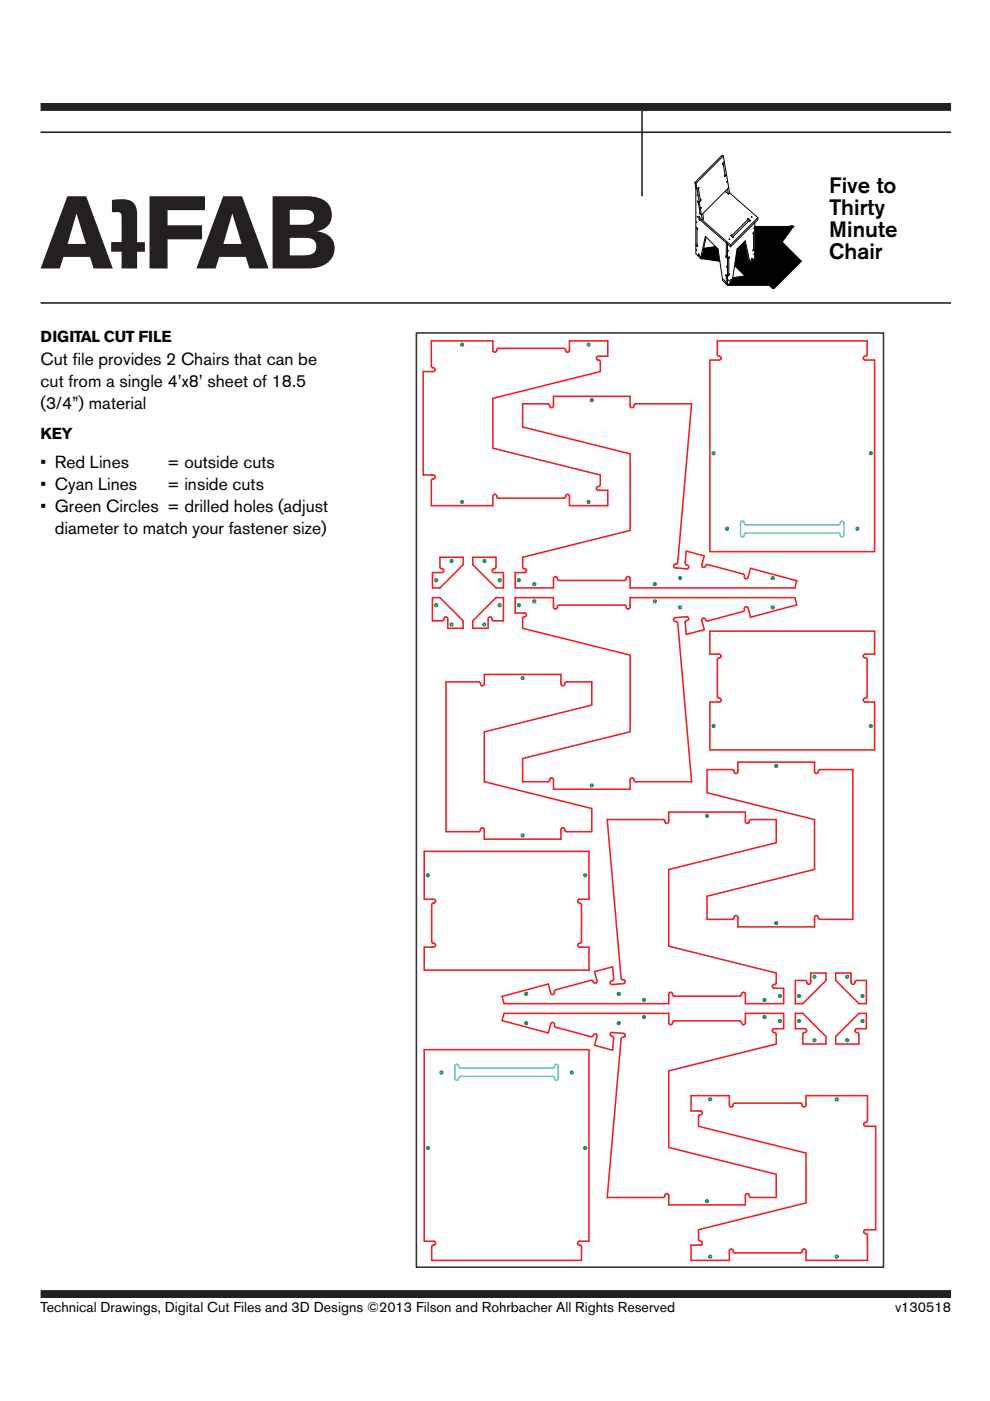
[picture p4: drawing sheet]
<svg xmlns="http://www.w3.org/2000/svg" width="210mm" height="297mm" viewBox="0 0 210 297" stroke-linecap="round" stroke-linejoin="round" font-family="sans-serif">
<path d="M8.6 28h193M136.1 23.5v18.1M8.6 64.2h193" fill="none" stroke="#241f21" stroke-width=".34"/>
<path d="M8.6 22.7h193M8.6 274.4h193" fill="none" stroke="#241f21" stroke-width="1.7" stroke-linecap="butt"/>
<g fill="#241f21">
<path d="M23.7 42.4a8.6 8.6 0 0 1 4 .2 2.7 2.7 0 0 1 1.4 2.8v5.9h1.6v2.1h-1.6v3.5h-3.3v-3.5h-2.2v-2.1h2.2l-.1-5.9a1.82 1.82 0 0 0-1.8-.4h-.2z"/>
<path d="M31.7 41.6h11.8v3h-8v3.2h7.3v2.9h-7.3v6.2h-3.8z"/>
<path d="M14.3 41.6h4l5.6 15.3h-4.1l-.7-2.4h-5.7l-.7 2.4h-4.1zM16.2 45.3l-1.9 6.4h3.9z"/>
<path d="M47.3 41.6h4l5.6 15.3h-4l-.8-2.4h-5.6l-.8 2.4h-4.1zM49.3 45.3l-1.9 6.4h3.8z"/>
<path d="M57.8 41.6h7.1a5.3 5.3 0 0 1 4.9 2 3.5 3.5 0 0 1-2.7 5.4 3.7 3.7 0 0 1 3.5 2 3.7 3.7 0 0 1-.4 4 6 6 0 0 1-4.9 1.9h-7.5zM61.4 44.5v3.2h2.9a1.8 1.8 0 0 0 2.2-2.3 1.72 1.72 0 0 0-1.9-.9zM61.4 50.4v3.7h3.3a1.97 1.97 0 0 0 2.3-2.5 2.02 2.02 0 0 0-2.3-1.2z"/>
</g>
<g fill="none" stroke="#000" stroke-width=".21">
<path d="M147.3 38.7l.2 1.2M147.3 38.7l.3 .2M147.5 39.9l.3 .2 .4-.4-.1 .4M147.5 39.9v13.9l1.1 1.1M147.6 38.9l1.3 7.8 .3-.3-.2-1.1M148 39.8l.5 2.8M153.3 34.6l.5 2.7-.2-.1M153.4 33.1l-5.8 5.8M153.4 33.1l1.3 7.8M153.4 33.1l-.3-.2-5.8 5.8M153.6 34.3l-.4 .4 .2 .2M153.7 37l-.1 .4 .4-.4"/>
<path d="M154.1 38.5v.1zM154.5 39.8l-5.8 5.8-.4-.3 .1-.2M147.5 48.1l.3 .3M147.5 51.9l.3 .3M147.6 47l.1 .2zM147.6 52.9l.1 .1zM147.8 48.4l.1 .2h-.1M147.8 48.4v3.8M147.8 51.9l.1 .1M147.8 45.9l.1 .1zM147.8 41.3l.1 .1zM147.9 52v.2h-.1"/>
<path d="M147.9 52.1l-.1 .1M148 42.7l.5 2.7M148.1 53.9v.4M148.1 53.8v.1M148.1 53.8l.2 .4M148.2 53.9l-.1 .1 .5 .5M148.2 46.4l6.7 5.9M148.3 46l-.1 .1 6.7 5.8M148.4 46.2l-.2-.3 .1 .7h.1M148.5 42.2l.1 .1-.1 .3M148.5 42.6l-.2 .2-.4-.2 .2 .4M148.6 44v.2z"/>
<path d="M148.6 54.9l4 .5M148.6 54.5l.9-4.4 2.7 2.7 1 6.3M148.6 54.5v.4M148.9 54.2v.4l-.3 .3M148.9 54.2l-.3 .3M149.7 50.3l-.8 3.9M151.7 52.3l-2.5 .3M153.2 59.1v.3l1.1 1.1M153.2 59.1l.8 .8M153.8 40.5l.6 .7M154 54.3l-.1 .1 .4 .4 .2-.2M154 58.3h-.1l.1 .3"/>
<path d="M154 58.3v1.9M154.1 56.5v.1zM154.2 40.1l.2 1.1M154.3 51.8l-.3-.3v3.1M154.3 51.8v8.7M154.3 51.7v.1M154.4 53.1v.1zM154.4 59.4v.1zM154.4 53.1h.1M154.4 59.4h.1M154.5 58.1h.1l-.1 .2M154.5 54.6l.1-.1-.1 .3"/>
<path d="M154.5 54.6v3.7M154.5 58.3l-.2 .3-.3-.3M154.6 50.7h.1zM154.7 40.9l-.3 .3M154.7 40.9l6 5.2M154.9 51.9v.4M155 59.4h-.2v.6M155.1 50.1l.2 .2M155.3 49.8l-.3 .1 .1 .2M155.3 59.1l-.5 .5M155.3 59.1v.3l-1 1.1M155.5 50.1v.2h-.2"/>
<path d="M155.7 56.3l2.2 2.2-2.5 .4M157.8 51.2l.9 4M158.6 46.4h.1M158.6 46.4h-.1v.2M158.7 55.2l.3 .2M158.7 55.2v.3l.3 .3M158.7 46.4l.3 .3M158.7 46.4l-3.6 3.7M159 46.7l-3.7 3.6M159 46.7v.1l-.2 .1M159 55.4l-1-4.4-1.7 1.8-1 6.3M159 46.7v.2"/>
<path d="M159 55.4v.4M159.3 55.1l.2-.3v.5M159.3 46h.1zM159.4 54.8l.1 .1-.5 .5M159.7 53l.1 .1M159.8 52.8l-.2 .4 .2-.1M159.8 49.3v3.8M159.8 49.3l-.2 .2 .2 .1M159.9 48.3v.2zM159.9 53.9v.1zM159.9 48.4h.1M159.9 53.9h.1"/>
<path d="M160 52.8l-.2 .3M160 48h7.2l.8-.2 .3 .3-4.5 1.1 6.1 6.2-5.8 5.8h-.3l-.7-.7h-8.8M160 49l-.2 .3M160 47.2v7.5l-1 1.1M160.7 46.1l-5.8 5.8M160.7 46.1v.4l-5.8 5.8"/>
</g>
<path d="M149.2 52.6l2.5-.3 .5 .5 .4 2.6-4-.5 .3-.3zM160 48h7.2l.8-.2 .3 .3-2.4 3.3 4 4-5.8 5.8h-.3l-.7-.7h-8.8l1-1.1 .1-.5 2.5-.4-2.2-2.2 .6-3.5 1.5-1.6 .9 4.3 .3 .3 1-1.1z" fill="#000"/>
<g fill="none" stroke="#009444" stroke-width=".33">
<circle cx="98" cy="73.1" r=".28"/>
<circle cx="124.8" cy="73.1" r=".28"/>
<circle cx="125.5" cy="84.8" r=".28"/>
<circle cx="151.3" cy="96.1" r=".28"/>
<circle cx="184.6" cy="96.1" r=".28"/>
<circle cx="95.8" cy="119" r=".28"/>
<circle cx="98" cy="106.4" r=".28"/>
<circle cx="102.7" cy="119" r=".28"/>
<circle cx="124.8" cy="106.4" r=".28"/>
<circle cx="154.1" cy="112.1" r=".28"/>
<circle cx="181.8" cy="112.1" r=".28"/>
<circle cx="92.5" cy="128.3" r=".28"/>
<circle cx="92.5" cy="123" r=".28"/>
<circle cx="95.7" cy="132.4" r=".28"/>
<circle cx="102.7" cy="132.4" r=".28"/>
<circle cx="105.9" cy="128.3" r=".28"/>
<circle cx="105.9" cy="123" r=".28"/>
<circle cx="110" cy="128.3" r=".28"/>
<circle cx="110" cy="123" r=".28"/>
<circle cx="113.3" cy="127.5" r=".28"/>
<circle cx="113.3" cy="123.9" r=".28"/>
<circle cx="138.8" cy="127.5" r=".28"/>
<circle cx="138.8" cy="123.9" r=".28"/>
<circle cx="144.2" cy="122.6" r=".28"/>
<circle cx="144.2" cy="128.8" r=".28"/>
<circle cx="163.8" cy="128.8" r=".28"/>
<circle cx="163.8" cy="122.6" r=".28"/>
<circle cx="110.8" cy="143.8" r=".28"/>
<circle cx="151.3" cy="153.9" r=".27"/>
<circle cx="184.6" cy="153.9" r=".27"/>
<circle cx="110.8" cy="177.1" r=".28"/>
<circle cx="125.5" cy="166.5" r=".28"/>
<circle cx="149.9" cy="173" r=".28"/>
<circle cx="164.6" cy="162.4" r=".28"/>
<circle cx="90.7" cy="185.6" r=".27"/>
<circle cx="124.1" cy="185.6" r=".27"/>
<circle cx="164.6" cy="195.7" r=".28"/>
<circle cx="111.6" cy="216.9" r=".28"/>
<circle cx="111.6" cy="210.7" r=".28"/>
<circle cx="131.2" cy="210.7" r=".28"/>
<circle cx="131.2" cy="216.9" r=".28"/>
<circle cx="136.5" cy="212" r=".28"/>
<circle cx="136.5" cy="215.6" r=".28"/>
<circle cx="162.1" cy="212" r=".28"/>
<circle cx="162.1" cy="215.6" r=".28"/>
<circle cx="165.4" cy="211.2" r=".28"/>
<circle cx="165.4" cy="216.5" r=".28"/>
<circle cx="169.4" cy="216.5" r=".28"/>
<circle cx="169.4" cy="211.2" r=".28"/>
<circle cx="172.7" cy="207.1" r=".28"/>
<circle cx="179.6" cy="207.1" r=".28"/>
<circle cx="182.9" cy="216.5" r=".28"/>
<circle cx="182.9" cy="211.2" r=".28"/>
<circle cx="93.6" cy="227.4" r=".28"/>
<circle cx="121.2" cy="227.4" r=".28"/>
<circle cx="150.6" cy="233.1" r=".28"/>
<circle cx="172.7" cy="220.6" r=".28"/>
<circle cx="177.4" cy="233.1" r=".28"/>
<circle cx="179.6" cy="220.6" r=".28"/>
<circle cx="90.7" cy="243.4" r=".28"/>
<circle cx="124.1" cy="243.4" r=".28"/>
<circle cx="149.9" cy="254.7" r=".28"/>
<circle cx="150.6" cy="266.4" r=".28"/>
<circle cx="177.4" cy="266.4" r=".28"/>
</g>
<g fill="none" stroke="#ed1f24" stroke-width=".33">
<path d="M91.5 72.3h13v2a.45 .45 0 0 0 .6 .4 .45 .45 0 0 0 .3-.7l.3-.1h13.8a.49 .49 0 0 1 .5 .6l.3 .2 .4-.3v-2.1h8.2v3.2h-2a.45 .45 0 0 0-.4 .6 .45 .45 0 0 0 .6 .3l.2 .3v2.1l-22.8 5.7v10.5l22.8 5.7v2a.49 .49 0 0 1-.7 .5l-.1 .4 .2 .3 2.2 .1v3.2h-8.2v-2a.45 .45 0 0 0-.5-.4 .45 .45 0 0 0-.3 .6l-.4 .2h-13.8a.49 .49 0 0 1-.4-.6l-.4-.2-.4 .3v2.1h-13v-5.3a.49 .49 0 0 1 .6-.4l.2-.4-.3-.4h-2.3v-21.9h2.2a.45 .45 0 0 0 .4-.6 .45 .45 0 0 0-.7-.3l-.1-.3zM152.1 72.3h31.8v2.8a.49 .49 0 0 1-.7 .5 .42 .42 0 0 0-.1 .4 .42 .42 0 0 0 .3 .3h2v40.7h-34.9v-40.7h2a.45 .45 0 0 0 .4-.5 .45 .45 0 0 0-.6-.3l-.2-.4zM110.8 85.6h5.3a.49 .49 0 0 1 .5 .6l.3 .2 .4-.2v-2.2h16.3v2a.45 .45 0 0 0 .6 .4 .45 .45 0 0 0 .3-.6l.3-.2h11.8l-2.9 33.6a.49 .49 0 0 1-.7 .4l-.2 .4 .2 .4 2.6 .2a.45 .45 0 0 0 .4-.5 .45 .45 0 0 0-.6-.4l-.1-.3 .2-2.6 3.8 1.1-.5 1.9a.45 .45 0 0 0 .4 .5 .45 .45 0 0 0 .5-.5l.4-.1 7.4 2a.49 .49 0 0 1 .3 .7l.3 .3 .4-.1 .6-2.1 9.8 2.6-.4 1.5h-34.9v-1.9a.45 .45 0 0 0-.6-.4 .45 .45 0 0 0-.3 .6l-.3 .2h-13.8a.49 .49 0 0 1-.5-.7l-.3-.1-.4 .2-.1 2.1h-8.1v-3.2h2a.45 .45 0 0 0 .4-.6 .45 .45 0 0 0-.6-.3l-.2-.3v-2.1l22.8-5.6v-16.3l-22.8-5.7zM93.3 118.1h4.9v1.6l-4.9 4.9h-1.6v-3.2h2a.45 .45 0 0 0 .4-.6 .45 .45 0 0 0-.6-.3l-.2-.3zM100.2 118.1h5v2.1a.49 .49 0 0 1-.7 .4l-.1 .4 .2 .4h2.1v3.2h-1.5l-5-4.9zM91.7 126.7h1.6l4.9 4.9v1.6h-3.3v-2a.45 .45 0 0 0-.5-.4 .45 .45 0 0 0-.3 .6l-.4 .2h-2zM100.2 131.6l5-4.9h1.5v4.9h-2a.49 .49 0 0 1-.4-.6l-.4-.2-.4 .3v2.1h-3.3zM109.2 126.7h8.1v2a.45 .45 0 0 0 .6 .4 .45 .45 0 0 0 .3-.6l.4-.2h13.8a.49 .49 0 0 1 .4 .6l.4 .2 .4-.2v-2.2h34.9l.4 1.5-9.8 2.7-.5-2a.45 .45 0 0 0-.6-.2 .45 .45 0 0 0-.2 .7l-.3 .3-7.4 2a.49 .49 0 0 1-.6-.5l-.4-.1-.3 .3 .5 2.1-3.8 1-.2-2.5a.49 .49 0 0 1 .6-.5l.1-.4-.3-.3-2.5 .2a.45 .45 0 0 0-.4 .6 .45 .45 0 0 0 .7 .2l.2 .3 2.9 33.6h-11.8a.49 .49 0 0 1-.4-.6l-.4-.2-.4 .3v2.1h-16.3v-2a.45 .45 0 0 0-.5-.4 .45 .45 0 0 0-.3 .7l-.4 .1h-5.3v-4.9l22.8-5.7v-16.2l-22.8-5.7v-2a.49 .49 0 0 1 .6-.5l.2-.3-.2-.4h-2.2zM150.5 133.8h34.9v4.9h-2a.45 .45 0 0 0-.3 .6 .45 .45 0 0 0 .6 .2l.2 .4v7.7a.49 .49 0 0 1-.7 .5l-.2 .3 .3 .4h2.1v10.2h-34.9v-10.2h2a.45 .45 0 0 0 .4-.5 .45 .45 0 0 0-.6-.3l-.2-.4v-7.7a.49 .49 0 0 1 .6-.4l.2-.4-.2-.4h-2.2zM94.6 144.6h6.9a.49 .49 0 0 1 .4 .6 .42 .42 0 0 0 .5 .2 .42 .42 0 0 0 .3-.4v-2h16.2v2a.45 .45 0 0 0 .6 .4 .45 .45 0 0 0 .3-.6l.4-.2h5.3v4.9l-22.8 5.7v10.5l22.8 5.7v4.9h-5.3a.49 .49 0 0 1-.5-.6 .42 .42 0 0 0-.5-.2 .42 .42 0 0 0-.3 .4v2h-16.2v-2a.45 .45 0 0 0-.6-.4 .45 .45 0 0 0-.3 .7l-.3 .1h-6.9zM128.7 173.8h11.9a.49 .49 0 0 1 .4 .6l.4 .2 .4-.3v-2.1h16.2v2a.45 .45 0 0 0 .6 .4 .45 .45 0 0 0 .3-.7l.4-.1h5.3v4.9l-22.8 5.7v16.2l22.8 5.7v2a.49 .49 0 0 1-.7 .5l-.1 .3 .2 .4h2.2v3.3h-8.2v-2a.45 .45 0 0 0-.5-.4 .45 .45 0 0 0-.3 .6l-.4 .2h-13.8a.49 .49 0 0 1-.4-.6l-.4-.2-.4 .2v2.2h-34.9l-.5-1.5 9.9-2.7 .5 2a.45 .45 0 0 0 .6 .2 .45 .45 0 0 0 .1-.7l.3-.3 7.5-2a.49 .49 0 0 1 .6 .5l.4 .1 .3-.3-.5-2.1 3.8-1 .2 2.5a.49 .49 0 0 1-.6 .5l-.1 .4 .2 .3 2.6-.2a.45 .45 0 0 0 .3-.6 .45 .45 0 0 0-.6-.2l-.2-.3zM149.9 163.2h5.3a.49 .49 0 0 1 .5 .6 .42 .42 0 0 0 .4 .2 .42 .42 0 0 0 .3-.4v-2h16.3v2a.45 .45 0 0 0 .6 .4 .45 .45 0 0 0 .3-.7l.3-.1h6.9v31.7h-6.9a.49 .49 0 0 1-.4-.6 .42 .42 0 0 0-.5-.2 .42 .42 0 0 0-.3 .4v2h-16.3v-2a.45 .45 0 0 0-.5-.4 .45 .45 0 0 0-.3 .6l-.4 .2h-5.3v-4.9l22.8-5.7v-10.5l-22.8-5.7z"/>
<path d="M89.9 180.5h35v10.2h-2a.45 .45 0 0 0-.4 .5 .45 .45 0 0 0 .6 .3l.2 .4v7.7a.49 .49 0 0 1-.6 .4l-.2 .4 .2 .4h2.2v4.9h-35v-4.9h2a.45 .45 0 0 0 .4-.6 .45 .45 0 0 0-.6-.2l-.2-.4v-7.7a.49 .49 0 0 1 .7-.5l.1-.3-.2-.4h-2.2zM106.9 214.9h34.9v1.9a.45 .45 0 0 0 .5 .4 .45 .45 0 0 0 .3-.6l.4-.2h13.8a.49 .49 0 0 1 .5 .7l.3 .2 .4-.3v-2.1h8.2v3.2h-2a.45 .45 0 0 0-.4 .6 .45 .45 0 0 0 .6 .3l.2 .3v2.1l-22.8 5.6v16.3l22.8 5.7v4.9h-5.3a.49 .49 0 0 1-.5-.6l-.4-.2-.3 .2-.1 2.2h-16.2v-2a.45 .45 0 0 0-.6-.4 .45 .45 0 0 0-.3 .6l-.3 .2h-11.9l3-33.6a.49 .49 0 0 1 .7-.4l.2-.4-.3-.4-2.5-.2a.45 .45 0 0 0-.4 .5 .45 .45 0 0 0 .6 .4l.1 .3-.2 2.6-3.8-1.1 .5-1.9a.45 .45 0 0 0-.5-.5 .45 .45 0 0 0-.4 .5l-.4 .1-7.5-2a.49 .49 0 0 1-.2-.7l-.3-.3-.5 .1-.5 2.1-9.9-2.6zM168.6 214.9h1.6l4.9 4.9v1.6h-4.9v-2.1a.49 .49 0 0 1 .7-.4l.1-.4-.2-.4h-2.2zM168.6 207.9h2.1a.49 .49 0 0 1 .4 .6l.4 .2 .4-.3v-2.1h3.2v1.6l-4.9 4.9h-1.6zM177.2 219.8l4.9-4.9h1.6v3.2h-2a.45 .45 0 0 0-.4 .6 .45 .45 0 0 0 .6 .3l.2 .3v2.1h-4.9zM177.2 206.3h3.2v2a.45 .45 0 0 0 .6 .4 .45 .45 0 0 0 .3-.6l.4-.2h2v4.9h-1.6l-4.9-4.9zM89.9 222.5h35v40.7h-2a.45 .45 0 0 0-.4 .5 .45 .45 0 0 0 .6 .3l.2 .4v2.8h-31.8v-2.8a.49 .49 0 0 1 .7-.5 .42 .42 0 0 0 .1-.4 .42 .42 0 0 0-.4-.3h-2zM146.5 232.3h8.1v2a.45 .45 0 0 0 .6 .4 .45 .45 0 0 0 .3-.6l.4-.2h13.8a.49 .49 0 0 1 .4 .6l.4 .2 .4-.3v-2.1h13v5.3a.49 .49 0 0 1-.6 .4l-.2 .4 .3 .4h2.3v21.9h-2.2a.45 .45 0 0 0-.4 .6 .45 .45 0 0 0 .6 .3l.2 .3v5.3h-13v-2a.45 .45 0 0 0-.6-.4 .45 .45 0 0 0-.3 .7l-.3 .1h-13.8a.49 .49 0 0 1-.5-.6l-.4-.2-.3 .3-.1 2.1h-8.1v-3.2h2a.45 .45 0 0 0 .4-.6 .45 .45 0 0 0-.6-.3l-.2-.3v-2.1l22.8-5.7v-10.5l-22.8-5.7v-2a.49 .49 0 0 1 .6-.5l.2-.3-.2-.4-2.2-.1z"/>
</g>
<path d="M157.1 110.7a.47 .47 0 0 1 .6-.2 .47 .47 0 0 1 .2 .6l.3 .2h19.5a.49 .49 0 0 0 .5-.6l.3-.2 .4 .2v2.7a.45 .45 0 0 1-.5 .4 .45 .45 0 0 1-.3-.6l-.4-.2h-19.5a.49 .49 0 0 0-.4 .6l-.4 .2-.4-.2zM96.6 225.8l.3-.1a.49 .49 0 0 1 .4 .6l.4 .2h19.5a.49 .49 0 0 0 .4-.6l.4-.2 .3 .2 .1 2.7a.45 .45 0 0 1-.6 .4 .45 .45 0 0 1-.3-.6l-.3-.2h-19.5a.49 .49 0 0 0-.5 .6l-.3 .2-.4-.2-.1-2.7z" fill="none" stroke="#65cbe4" stroke-width=".33"/>
<path d="M88.3 70.6h99v198.1h-99z" fill="none" stroke="#333" stroke-width=".33"/>
<g font-size="4.7">
<text x="175.8" y="40.8">Five to</text>
<text x="175.8" y="45.5">Thirty</text>
<text x="175.8" y="50.2">Minute</text>
<text x="175.8" y="54.9">Chair</text>
</g>
<g font-size="3.7">
<text x="8.6" y="77.3">Cut f</text>
<text x="15.4" y="77.3">ile provides 2 Chairs that can be</text>
<text x="8.6" y="82">cut from a single 4’x8’ sheet of 18.5</text>
<text x="8.6" y="86.7">(3/4”) material</text>
<text x="8.6" y="99.2">• Red Lines</text>
<text x="35.4" y="99.2">= outside cuts</text>
<text x="8.6" y="103.9">• Cyan Lines</text>
<text x="35.4" y="103.9">= inside cuts</text>
<text x="8.6" y="108.6">• Green Circles = drilled holes (adjust</text>
<text x="11.6" y="113.3">diameter to match your fastener size)</text>
</g>
<g font-size="3.4">
<text x="8.6" y="72.6">DIGITAL CUT FILE</text>
<text x="8.6" y="93">KEY</text>
</g>
<g font-size="3">
<text x="8.6" y="278.1">Technical Drawings, Digital Cut Files and 3D Designs ©2013 Filson and Rohrbacher All Rights Reserved</text>
<text x="189.8" y="278.1">v130518</text>
</g>
</svg>
